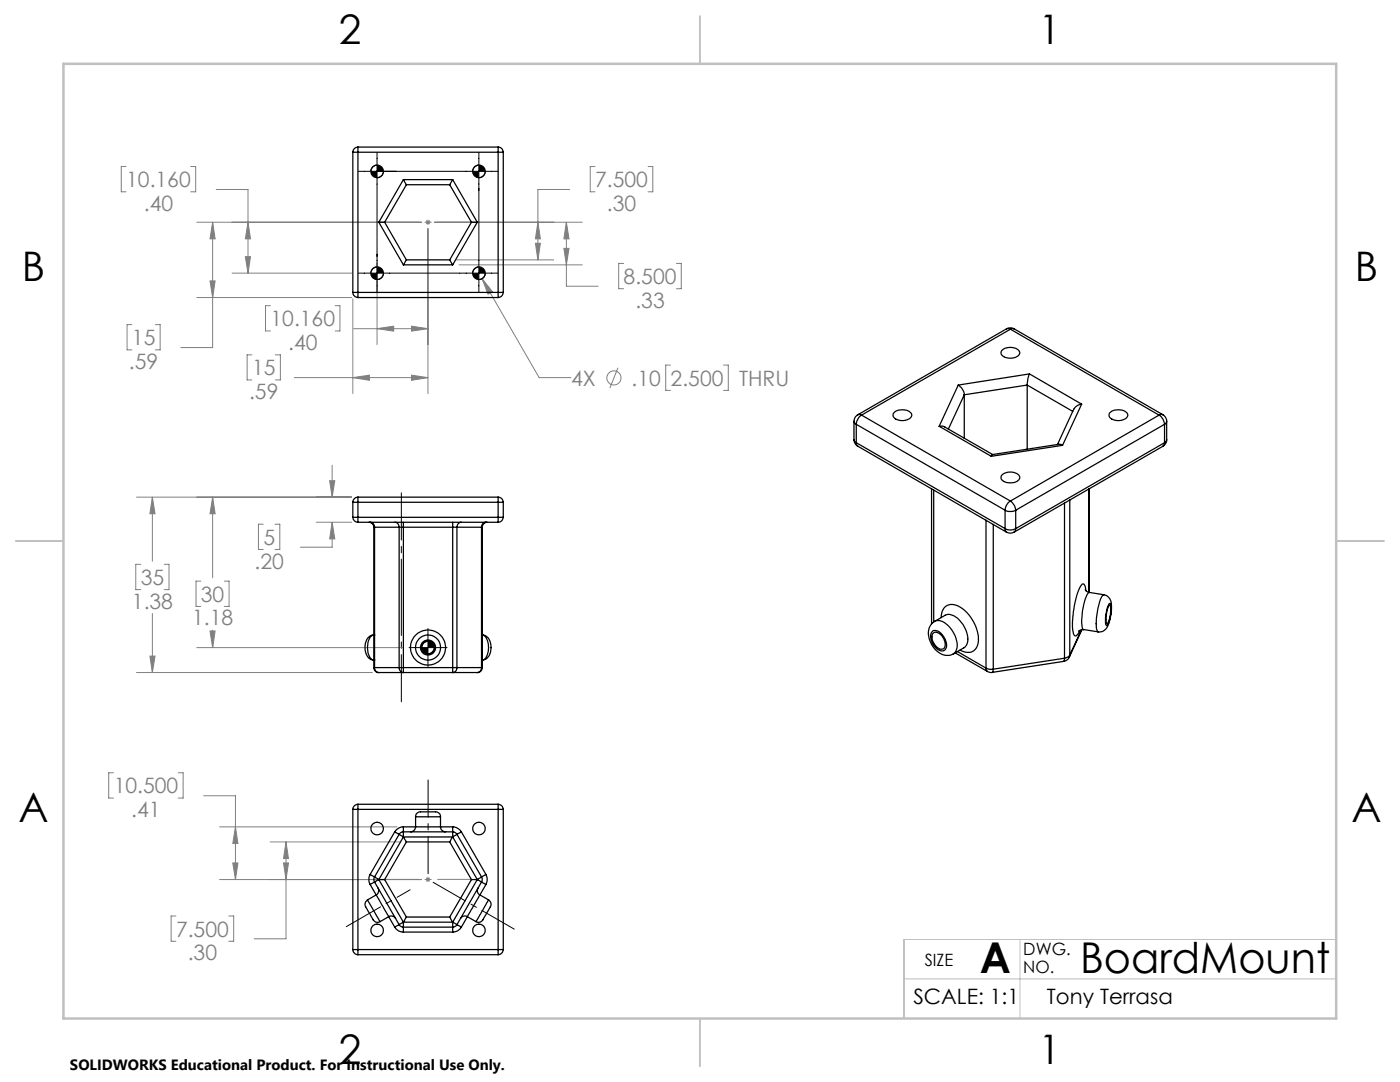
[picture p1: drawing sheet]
<svg xmlns="http://www.w3.org/2000/svg" width="279mm" height="216mm" viewBox="0 0 279 216" stroke-linecap="round" stroke-linejoin="round" font-family="sans-serif">
<g fill="none" stroke="#808080" stroke-width=".2">
<path d="M25.2 33.2h-1v5.1h1M38.1 33.2h1v5.1h-1M43.1 37.8h6.4v16.7M113.7 37.8h-6.3v14.1M118.7 33.2h-.9v5.1h.9M129.3 33.2h1v5.1h-1M39.3 44.3h44.8M39.3 59.4h30.9M41.9 56.1h1l-.5 3.3zM42.4 44.3l.5 3.4h-1zM42.4 44.3v25.1h-6.3M46.3 54.5h23.9"/>
<path d="M49 51.2h1l-.5 3.3zM49.5 44.3l.5 3.4h-1zM70.4 59.6v18.9M75.2 52.4v16.4M84.9 44.3h1M85.1 44l.7 .7M85.4 45.6v32.9M85.4 43.9v1M85.8 44l-.7 .7M86.7 44.3h29.5M91 51.9h19.5M91.6 52.8h24.6"/>
<path d="M96.2 55.6l2.1 2.6-.9 .5zM96.2 55.6l11.4 19.8h6.3M106.9 48.5h.9l-.4 3.4zM107.4 44.3l.4 3.4h-.9zM112.5 49.6h1.1l-.6 3.2zM113 44.3l.6 3.4h-1.1zM113 44.3v12.8h6.4M124.5 52.6h-1v5h1M135 52.6h1v5h-1M26.3 64.8h-.9v5h.9M31 64.8h1v5h-1M50.3 70.8h-1v5h1"/>
<path d="M54 61h-1v5h1M55 70.8h1v5h-1M58.7 75.4h26.7M66.9 61h.9v5h-.9M70.4 75.4l3.3-.5v1zM70.6 65.6h14.8M75.2 65.6l3.4-.5v1zM82.1 65.1l3.3 .5-3.3 .5zM82.1 74.9l3.3 .5-3.3 .5zM123.3 73.4l-1.6 4M133.8 72.8h-.9v5.1h.9M144.4 72.8h.9v5.1h-.9"/>
<path d="M27.2 99.2h43M30.4 99.2l.5 3.3h-1zM30.4 99.2v12.8M42.4 99.2l.5 3.3h-1zM42.4 99.2v16.1M65.8 95.9h1l-.5 3.3zM66.3 92.9v6.3M28.1 112.6h-1v5.1h1M32.8 112.6h.9v5.1h-.9M40.1 116h-1v5h1M44.8 116h.9v5h-.9M52.5 104.6h-.9v5h.9"/>
<path d="M54.9 104.6h.9v5h-.9M63.1 104.2h7.1M66.3 104.2l.5 3.3h-1zM66.3 104.2v5h-6.4M27.2 134.2h47.1M29.9 130.9h1l-.5 3.3zM30.4 122.4v11.8M39.3 129.2h41.1M41.9 125.9h1l-.5 3.3zM42.4 125.7v3.5M22.6 154.2h-.9v5h.9M35.6 154.2h.9v5h-.9"/>
<path d="M40.6 158.8h6.4v16.7M43.8 175.5h40.3M43.8 165h35.4M46.5 172.2h1l-.5 3.3zM47 165l.5 3.3h-1zM53.9 168h25.9M56.6 172.2h1l-.5 3.3zM57.1 168l.5 3.3h-1zM57.1 168v19.3h-6.4M84.9 175.5h1M85.1 175.2l.7 .7M85.4 175v1"/>
<path d="M85.8 175.2l-.7 .7M35.1 182.8h-1v5h1M45.6 182.8h1v5h-1"/>
<circle cx="122.5" cy="75.4" r="1.41"/>
</g>
<g fill="none" stroke="#000" stroke-width=".2">
<path d="M71.5 34.2h27.9M75.2 32.9a1.21 1.21 0 0 0-1.2 1.3M75.2 30.4v27.9M76.5 34.2a1.33 1.33 0 0 1-1.3 1.3M95.6 32.9a1.21 1.21 0 0 0-1.3 1.3M95.6 30.4v27.9M96.8 34.2a1.33 1.33 0 0 1-1.2 1.3M71.5 54.5h27.9M75.2 53.3a1.21 1.21 0 0 0-1.2 1.2M76.5 54.5a1.33 1.33 0 0 1-1.3 1.3M95.6 53.3a1.21 1.21 0 0 0-1.3 1.2M96.8 54.5a1.33 1.33 0 0 1-1.2 1.3"/>
<path d="M81.6 129.2h7.6M85.4 128a1.26 1.26 0 0 0-1.2 1.2M85.4 125.4v7.6M86.7 129.2a1.26 1.26 0 0 1-1.3 1.3"/>
</g>
<path d="M80.1 98.3v41.7" fill="none" stroke="#000" stroke-width=".2" stroke-dasharray="15.2 1.3 1.3 1.3" stroke-dashoffset="5.8"/>
<path d="M180.4 195.3h86.3M180.4 187.5h86.3v15.7h-86.3zM203.6 187.5v15.7" fill="none" stroke="#c0c0c0" stroke-width=".2"/>
<path d="M139.7 3.2v9.5M3.1 107.9h9.6M266.7 107.9h9.5M139.7 203.2v9.6" fill="none" stroke="#c0c0c0" stroke-width=".25"/>
<path d="M12.7 12.7h254v190.5h-254z" fill="none" stroke="#c0c0c0" stroke-width=".5"/>
<path d="M85.4 155.6v18.7M102.6 185.4l-16.2-9.4" fill="none" stroke="#000" stroke-width=".2" stroke-dasharray="15.2 1.3 1.3 1.3" stroke-dashoffset="7.8"/>
<path d="M69.1 184.9l12.7-7.4" fill="none" stroke="#000" stroke-width=".2" stroke-dasharray="15.2 1.3 1.3 1.3" stroke-dashoffset="7.4"/>
<path d="M76.8 44.3h17.3M76.8 175.5h17.3" fill="none" stroke="#808080" stroke-width=".2" stroke-dasharray="15.2 1.3 1.3 1.3" stroke-dashoffset="8.5"/>
<path d="M84.2 129.2a1.21 1.21 0 0 0 1.2 1.3v-1.3zM85.4 128v1.2h1.3a1.33 1.33 0 0 0-1.3-1.2z" fill="#000"/>
<path d="M30.4 99.2l.5 3.3h-1zM29.9 130.9h1l-.5 3.3zM66.3 104.2l.5 3.3h-1zM65.8 95.9h1l-.5 3.3zM42.4 99.2l.5 3.3h-1zM41.9 125.9h1l-.5 3.3zM107.4 44.3l.4 3.4h-.9zM106.9 48.5h.9l-.4 3.4zM82.1 65.1l3.3 .5-3.3 .5zM75.2 65.6l3.4-.5v1zM82.1 74.9l3.3 .5-3.3 .5zM70.4 75.4l3.3-.5v1zM49.5 44.3l.5 3.4h-1zM49 51.2h1l-.5 3.3zM42.4 44.3l.5 3.4h-1zM41.9 56.1h1l-.5 3.3zM113 44.3l.6 3.4h-1.1zM112.5 49.6h1.1l-.6 3.2zM96.2 55.6l1.2 3.1 .9-.5zM56.6 172.2h1l-.5 3.3zM57.1 168l.5 3.3h-1zM47 165l.5 3.3h-1zM46.5 172.2h1l-.5 3.3z" fill="#808080"/>
<path d="M74 34.2a1.26 1.26 0 0 0 1.2 1.3v-1.3zM75.2 32.9v1.3h1.3a1.26 1.26 0 0 0-1.3-1.3zM94.3 34.2a1.26 1.26 0 0 0 1.3 1.3v-1.3zM95.6 32.9v1.3h1.2a1.26 1.26 0 0 0-1.2-1.3zM74 54.5a1.26 1.26 0 0 0 1.2 1.3v-1.3zM75.2 53.3v1.2h1.3a1.26 1.26 0 0 0-1.3-1.2zM94.3 54.5a1.26 1.26 0 0 0 1.3 1.3v-1.3zM95.6 53.3v1.2h1.2a1.26 1.26 0 0 0-1.2-1.2z" fill="#000"/>
<g fill="none" stroke="#000" stroke-width=".25">
<path d="M70.4 30.4h1M70.4 30.4v27.9M71.4 29.4a1.02 1.02 0 0 0-1 1M71.4 29.4v1M71.4 30.4v27.9M71.4 30.4h28M71.4 29.4h28M80.5 35.8l.6 1.1M80.5 35.8h9.8M80.5 35.8l-4.9 8.5M81.1 36.9l-4.3 7.4M81.1 36.9h8.6"/>
<path d="M89.7 36.9l4.4 7.4M90.3 35.8l-.6 1.1M90.3 35.8l4.9 8.5M99.4 29.4v1M99.4 29.4a1.02 1.02 0 0 1 1 1M99.4 30.4h1M99.4 30.4v27.9M100.4 30.4v27.9M70.4 58.3h1M70.4 58.3a1.09 1.09 0 0 0 1 1.1M71.4 58.3v1.1M71.4 58.3h28"/>
<path d="M71.4 59.4h28M75.6 44.3h1.2M75.6 44.3l4.9 8.5M76.8 44.3l4.3 7.6M80.5 52.8h9.8M81.1 51.9l-.6 .9M81.1 51.9h8.6M89.7 51.9l.6 .9M94.1 44.3h1.1M94.1 44.3l-4.4 7.6M95.2 44.3l-4.9 8.5M99.4 58.3h1"/>
<path d="M99.4 58.3v1.1M100.4 58.3a1.09 1.09 0 0 1-1 1.1M191.2 76.8a2.52 2.52 0 0 1 1.2 2M191.2 76.8l-3.8 8.3M192.4 78.8v8.7M192.4 78.8l-3.1 6.8M199.9 70a2.5 2.5 0 0 1 3.5 .1 1.13 1.13 0 0 1-1.3 1.3 1.91 1.91 0 0 1-2.3-.9zM200.9 65.6a1.46 1.46 0 0 1 1.5 0M200.9 65.6l.3-.1 .4 .2M200.9 65.6l-29.7 17.2M201.6 65.7l-29.7 17.1M201.6 65.7l29.7 17.1"/>
<path d="M202.4 65.6l-.4-.1-.4 .2M202.4 65.6l29.7 17.2M205 76.8v12.8M205 76.8l-12.6 2M205 76.8l9.1 5.3M205.5 74.6l-.4 .9-.1 1.3M205.5 74.6l10.4 6M205.5 74.6l-14.3 2.2M71.4 99.2v1M71.4 99.2a1.02 1.02 0 0 0-1 1M71.4 99.2h28M99.4 99.2v1"/>
<path d="M99.4 99.2a1.02 1.02 0 0 1 1 1M170.4 87.7a1.56 1.56 0 0 0 .8 1.3M170.4 84.1l.1 .3 .4 .3M170.4 87.7l.1 .4 .4 .2M170.4 84.1v3.6M170.9 88.3l.1 .5 .2 .2M170.9 84.7l29.7 17.1M170.9 88.3l29.7 17.2M170.9 84.7v3.6M171.2 82.8a1.56 1.56 0 0 0-.8 1.3M171.2 82.8l.3-.1 .4 .1M171.2 89l29.7 17.2"/>
<path d="M171.9 82.8a2.49 2.49 0 0 0-1 1.9M171.9 82.8l29.7 17.2M178.4 82.4a2.55 2.55 0 0 1 3.5 .1 1.04 1.04 0 0 1-1 1.3 2.18 2.18 0 0 1-2.7-.9zM185.9 97.5v27M186.3 97.8v26.3M187.4 85.1h.9l9.8 5.6M187.4 85.1l10.4 6M199.9 94.8a2.5 2.5 0 0 1 3.5 .2 1.04 1.04 0 0 1-1 1.3 2.18 2.18 0 0 1-2.6-.9zM201.6 100a2.23 2.23 0 0 0-1 1.8M201.6 100a2.49 2.49 0 0 1 1.1 1.8M212.1 88.9l-.8-.2-13.2 2-.3 .4M212.1 88.9l-14.3 2.2"/>
<path d="M213.5 99.8v30.9M215.9 80.6l-.9 .3-.7 .8-3.3 7M215.9 80.6l-3.8 8.3M217.3 97.5v20.7M221.5 82.4a2.6 2.6 0 0 1 3.5 .1 1.04 1.04 0 0 1-1 1.3 2.18 2.18 0 0 1-2.7-.9zM231.3 82.8a2.39 2.39 0 0 1 1.1 1.9M231.3 82.8l-29.7 17.2M232.1 82.8a1.64 1.64 0 0 1 .7 1.3M232.1 82.8l-.4-.1-.4 .1M232.1 89l-29.7 17.2M232.4 88.3l-.3 .7M232.4 84.7l-29.7 17.1"/>
<path d="M232.4 88.3l-29.7 17.2M232.4 84.7v3.6M232.8 87.7a1.64 1.64 0 0 1-.7 1.3M232.8 84.1l-.4 .6M232.8 87.7l-.4 .6M232.8 84.1v3.6M70.4 100.2h1M70.4 103.2h1M70.4 103.2a1.02 1.02 0 0 0 1 1M70.4 100.2v3M71.4 103.2v1M71.4 103.2h28"/>
<path d="M71.4 100.2v3M71.4 100.2h28M71.4 104.2h28M73.6 104.2a.96 .96 0 0 1 1 1M73.9 104.2a.97 .97 0 0 1 .9 1M74.6 105.2h.2M74.6 105.2v28M74.8 105.2h4.9M74.8 105.2v28M78.8 104.2a.91 .91 0 0 1 .9 1M79.7 105.2h.8M79.7 105.2v28"/>
<path d="M80.5 104.2v1M80.5 105.2h9.8M80.5 105.2v28M90.3 104.2v1M90.3 105.2h.9M90.3 105.2v28M91.2 105.2h4.9M91.2 105.2v28M92.1 104.2a.91 .91 0 0 0-.9 1M96.1 105.2h.1M96.1 105.2v28M96.2 105.2v28"/>
<path d="M97 104.2a.91 .91 0 0 0-.9 1M97.2 104.2a.96 .96 0 0 0-1 1M99.4 100.2h1M99.4 103.2h1M99.4 103.2v1M99.4 100.2v3M100.4 103.2a1.02 1.02 0 0 1-1 1M100.4 100.2v3M196.8 103.8v29.5M198.2 104.6v28.9M200.6 101.8a2.39 2.39 0 0 0 2.1 0M200.6 105.5a2.13 2.13 0 0 0 2.1 0"/>
<path d="M200.6 105.5l.3 .7M200.6 101.8v3.7M200.9 106.2a1.46 1.46 0 0 0 1.5 0M202.7 105.5l-.3 .7M202.7 101.8v3.7M212.4 100.4v30.9M216.6 117.7l.2 .3 .6 .2M216.7 117.9a1.12 1.12 0 0 0-.6-1.4 7.1 7.1 0 0 0-1.6 4l-.4 3.2a4.7 4.7 0 0 0 .4 3.2 1.1 1.1 0 0 0 1-1.1M217.4 118.2a4.1 4.1 0 0 0-1.2 3l-.3 2.2a3.1 3.1 0 0 0 .4 2.2l2.9 .5M217.4 118.2l2.9 .5M220.3 118.7a2.11 2.11 0 0 1 1.5 2.5l-.2 1.9a3.6 3.6 0 0 1-1.5 2.9l-.9 .1M220.3 118.7a3.2 3.2 0 0 0-1.1 2.3l-.4 2.6a3.8 3.8 0 0 0 .3 2.5h.1"/>
<path d="M74.6 133.2a.96 .96 0 0 0 1 1M74.6 126.7h.1M74.6 131.7h.1M74.6 126.7a1.88 1.88 0 0 0-1.7 2 2.42 2.42 0 0 0 1.6 3h.1M74.6 133.2h.2M74.6 126.7a1.82 1.82 0 0 0-1.2 2.1 2.88 2.88 0 0 0 1 2.9h.2M74.8 133.2a.91 .91 0 0 0 .8 1M74.8 133.2h4.9M75.6 134.2h19.6M79.7 133.2a.8 .8 0 0 0 .8 .9v-.9M79.7 133.2h.8M80.5 133.2h9.8"/>
<path d="M90.3 133.2v.9a.75 .75 0 0 0 .9-.9M90.3 133.2h.9M91.2 133.2h4.9M96.1 133.2a.91 .91 0 0 1-.9 1M96.1 133.2h.1M96.2 133.2a.96 .96 0 0 1-1 1M96.2 131.7h.1M96.2 126.7h.1M96.2 126.7a1.91 1.91 0 0 1 1.8 2.1 2.39 2.39 0 0 1-1.6 2.9h-.2M96.2 126.7a2.01 2.01 0 0 1 1.3 2.2 2.68 2.68 0 0 1-1.1 2.8h-.2M186.1 126a1.46 1.46 0 0 1 2 .7 2.55 2.55 0 0 1 .6 2.9 1.55 1.55 0 0 1-2.3-.8 2.35 2.35 0 0 1-.3-2.8zM186.2 126.4a1.32 1.32 0 0 1 2 .8 1.64 1.64 0 0 1 0 2.3 1.99 1.99 0 0 1-2-1.5l-.2-.9z"/>
<path d="M186.5 124a3.1 3.1 0 0 0-.8 4.2 3.5 3.5 0 0 0 4.6 2.3M186.5 124a2.51 2.51 0 0 1 2.9 1 5 5 0 0 1 1.4 4.9l-.5 .6M186.5 124l2.1-1.2a2.87 2.87 0 0 1 3.3 1.5 4.3 4.3 0 0 1 .9 4.5l-.4 .4-2.1 1.3M187.9 123.2a2.25 2.25 0 0 1 1-2.4 2.25 2.25 0 0 1 2.7 .3 7.9 7.9 0 0 1 3.6 7.3 2.09 2.09 0 0 1-3.3 1.5l-.3-.2M190.6 130.3l6.5 3.7M191.1 130l5.7 3.3M196.8 133.3l.8 .3 .6-.1M196.8 133.3l.3 .7M197.1 134l.6 .2h.3M198.2 133.5l-.2 .7M212.3 132l-14.3 2.2M212.4 131.3l-.1 .7"/>
<path d="M212.4 131.3l-14.2 2.2M213.4 131.1a1.5 1.5 0 0 1-1.1 .9M213.5 130.7l-.4 .4-.7 .2M213.5 130.7l-.1 .4M215.8 125.7l-2.3 5M215.9 125.6l-2.5 5.5M216.3 125.7h-.5l-.5 .2M221.3 120.9l.1-.1a1.62 1.62 0 0 1 .2 1.7l-.1 .6a1.59 1.59 0 0 1-.6 1.4l-.1-.1a5.7 5.7 0 0 1 .5-3.5zM221.3 120.5l.2-.1a1.22 1.22 0 0 1 .3 1.4l-.2 1.4a1.87 1.87 0 0 1-.8 1.6 6.5 6.5 0 0 1 .5-4.3zM70.4 161.5h1M70.4 161.5v28M71.4 160.5v1"/>
<path d="M71.4 160.5a1.09 1.09 0 0 0-1 1M71.4 161.5v28M71.4 161.5h28M71.4 160.5h28M73.3 179.6a1.3 1.3 0 0 0 0 2l.1 .2a5.6 5.6 0 0 0 1.7 2.2l.7-.1M73.3 179.6l2.5 4.3M73.9 174.5l.9 .5M73.9 174.5a2.17 2.17 0 0 0 0 2M73.9 176.5l1.2 2.1M74.8 175l.8 .5M74.8 175l-.2 .4 .2 .6M74.8 176l-.9 .5"/>
<path d="M74.8 176l4.9 8.5M75.1 178.6l2.5 4.3M75.1 178.6l-1.8 1M75.5 177.2a1.06 1.06 0 0 1-.4 1.4M75.6 175.5l-.8 .5M75.6 175.5h1.2M75.6 175.5l4.9 8.5M76.8 175.5l4.3 7.5M78.8 166l.9 .5M78.8 166l-4.9 8.5M79.7 166.5l.8 .5M79.7 166.5l-4.9 8.5"/>
<path d="M80.5 167l.6 1M80.5 166l-.4 .1-.4 .4M80.5 166v1M80.5 165v1M80.5 165a2.14 2.14 0 0 0-1.7 1M80.5 167l-4.9 8.5M80.5 167h9.8M80.5 166h9.8M80.5 165h2.4M81.1 168l-4.3 7.5M81.1 168h8.6M82.9 165a1.02 1.02 0 0 1-1 1"/>
<path d="M82.9 163a1.19 1.19 0 0 1 1.7-1h2.1a1.02 1.02 0 0 1 1.2 1M82.9 165h5M82.9 163h5M82.9 163v2M87.9 165a1.02 1.02 0 0 0 1 1M87.9 163v2M87.9 165h2.4M89.7 168l4.4 7.5M90.3 167l-.6 1M90.3 166v1M90.3 166l.5 .1 .4 .4M90.3 165v1"/>
<path d="M90.3 165a2.14 2.14 0 0 1 1.8 1M90.3 167l4.9 8.5M91.2 166.5l-.9 .5M91.2 166.5l4.9 8.5M92.1 166l-.9 .5M92.1 166l4.9 8.5M94.1 175.5h1.1M94.1 175.5l-4.4 7.5M95.2 175.5l.9 .5M95.2 175.5l-4.9 8.5M95.4 177.2a.97 .97 0 0 0 .4 1.4M95.8 178.6l-2.5 4.3"/>
<path d="M95.8 178.6l1.7 1M96.1 175l-.9 .5M96.1 175l.1 .4-.1 .6M96.1 176l.9 .5M96.1 176l-4.9 8.5M97 174.5l-.9 .5M97 174.5a2.17 2.17 0 0 1 0 2M97 176.5l-1.2 2.1M97.5 179.6a1.43 1.43 0 0 1-.1 2.1 5.6 5.6 0 0 1-1.7 2.3l-.7-.1M97.5 179.6l-2.5 4.3M99.4 161.5h1M99.4 160.5a1.09 1.09 0 0 1 1 1"/>
<path d="M99.4 160.5v1M99.4 161.5v28M100.4 161.5v28M70.4 189.5a1.09 1.09 0 0 0 1 1M70.4 189.5h1M71.4 189.5v1M71.4 190.5h28M71.4 189.5h28M77.6 182.9a1 1 0 0 1 1.4 .4M77.6 182.9l-1.8 1M77.6 182.9l1.2 2.1M78.8 185a1.93 1.93 0 0 0 1.7 1"/>
<path d="M79.7 184.5l.4 .4 .4 .1M79.7 184.5l-.9 .5M80.5 184v1M80.5 184l-.8 .5M80.5 185v1M80.5 184h9.8M80.5 185h9.8M80.5 186h9.8M81.1 183l-.6 1M81.1 183h8.6M89.7 183l.6 1M90.3 184v1"/>
<path d="M90.3 184l.9 .5M90.3 185v1M91.2 184.5l-.4 .4-.5 .1M91.2 184.5l.9 .5M92.1 185a1.93 1.93 0 0 1-1.8 1M93.3 182.9a1 1 0 0 0-1.4 .4M93.3 182.9l1.7 1M93.3 182.9l-1.2 2.1M99.4 189.5v1M99.4 189.5h1M100.4 189.5a1.09 1.09 0 0 1-1 1"/>
<circle cx="75.3" cy="34.2" r="1.24"/>
<circle cx="95.6" cy="34.2" r="1.24"/>
<circle cx="75.3" cy="54.5" r="1.24"/>
<circle cx="95.6" cy="54.5" r="1.24"/>
<circle cx="85.4" cy="129.2" r="1.24"/>
<circle cx="85.4" cy="129.2" r="1.5"/>
<circle cx="85.4" cy="129.2" r="2.5"/>
<circle cx="85.4" cy="129.2" r="3.5"/>
<circle cx="75.3" cy="165.3" r="1.24"/>
<circle cx="95.6" cy="165.3" r="1.24"/>
<circle cx="75.3" cy="185.6" r="1.24"/>
<circle cx="95.6" cy="185.6" r="1.24"/>
</g>
<g font-size="8.5">
<text x="195.6" y="194.1">A</text>
<text x="215.6" y="194.1">BoardMount</text>
</g>
<g font-size="8.1">
<text x="67.6" y="8.9">2</text>
<text x="207.3" y="8.9">1</text>
<text x="4.4" y="56.2">B</text>
<text x="270.4" y="56.2">B</text>
<text x="3.7" y="164.1">A</text>
<text x="269.7" y="164.1">A</text>
<text x="67.6" y="212.4">2</text>
<text x="207.3" y="212.4">1</text>
</g>
<g font-size="4.2" fill="#808080">
<text x="25.2" y="37.3">10.160</text>
<text x="118.8" y="37.3">7.500</text>
<text x="28.7" y="42.1">.40</text>
<text x="121.1" y="42.1">.30</text>
<text x="124.5" y="56.6">8.500</text>
<text x="54" y="65.1">10.160</text>
<text x="126.8" y="61.4">.33</text>
<text x="26.3" y="68.9">15</text>
<text x="57.5" y="69.9">.40</text>
<text x="25.7" y="73.6">.59</text>
<text x="50.3" y="74.9">15</text>
<text x="114" y="76.9">4X</text>
<text x="126" y="76.9">.10</text>
<text x="133.8" y="76.9">2.500</text>
<text x="147.5" y="76.9">THRU</text>
<text x="49.7" y="79.6">.59</text>
<text x="50.8" y="113.5">.20</text>
<text x="52.6" y="108.7">5</text>
<text x="28.1" y="116.7">35</text>
<text x="26.3" y="121.5">1.38</text>
<text x="38.3" y="124.8">1.18</text>
<text x="40.1" y="120.1">30</text>
<text x="22.7" y="158.3">10.500</text>
<text x="26.2" y="163.1">.41</text>
<text x="35.1" y="186.9">7.500</text>
<text x="37.5" y="191.6">.30</text>
</g>
<g font-size="4.2">
<text x="182.3" y="200.4">SCALE: 1:1</text>
<text x="208.9" y="200.4">Tony Terrasa</text>
</g>
<g font-size="3.4">
<text x="204.2" y="190.6">DWG.</text>
<text x="184.5" y="192.7">SIZE</text>
<text x="204.2" y="194.1">NO.</text>
</g>
<text font-size="3" x="14" y="213.5">SOLIDWORKS Educational Product. For Instructional Use Only.</text>
</svg>
